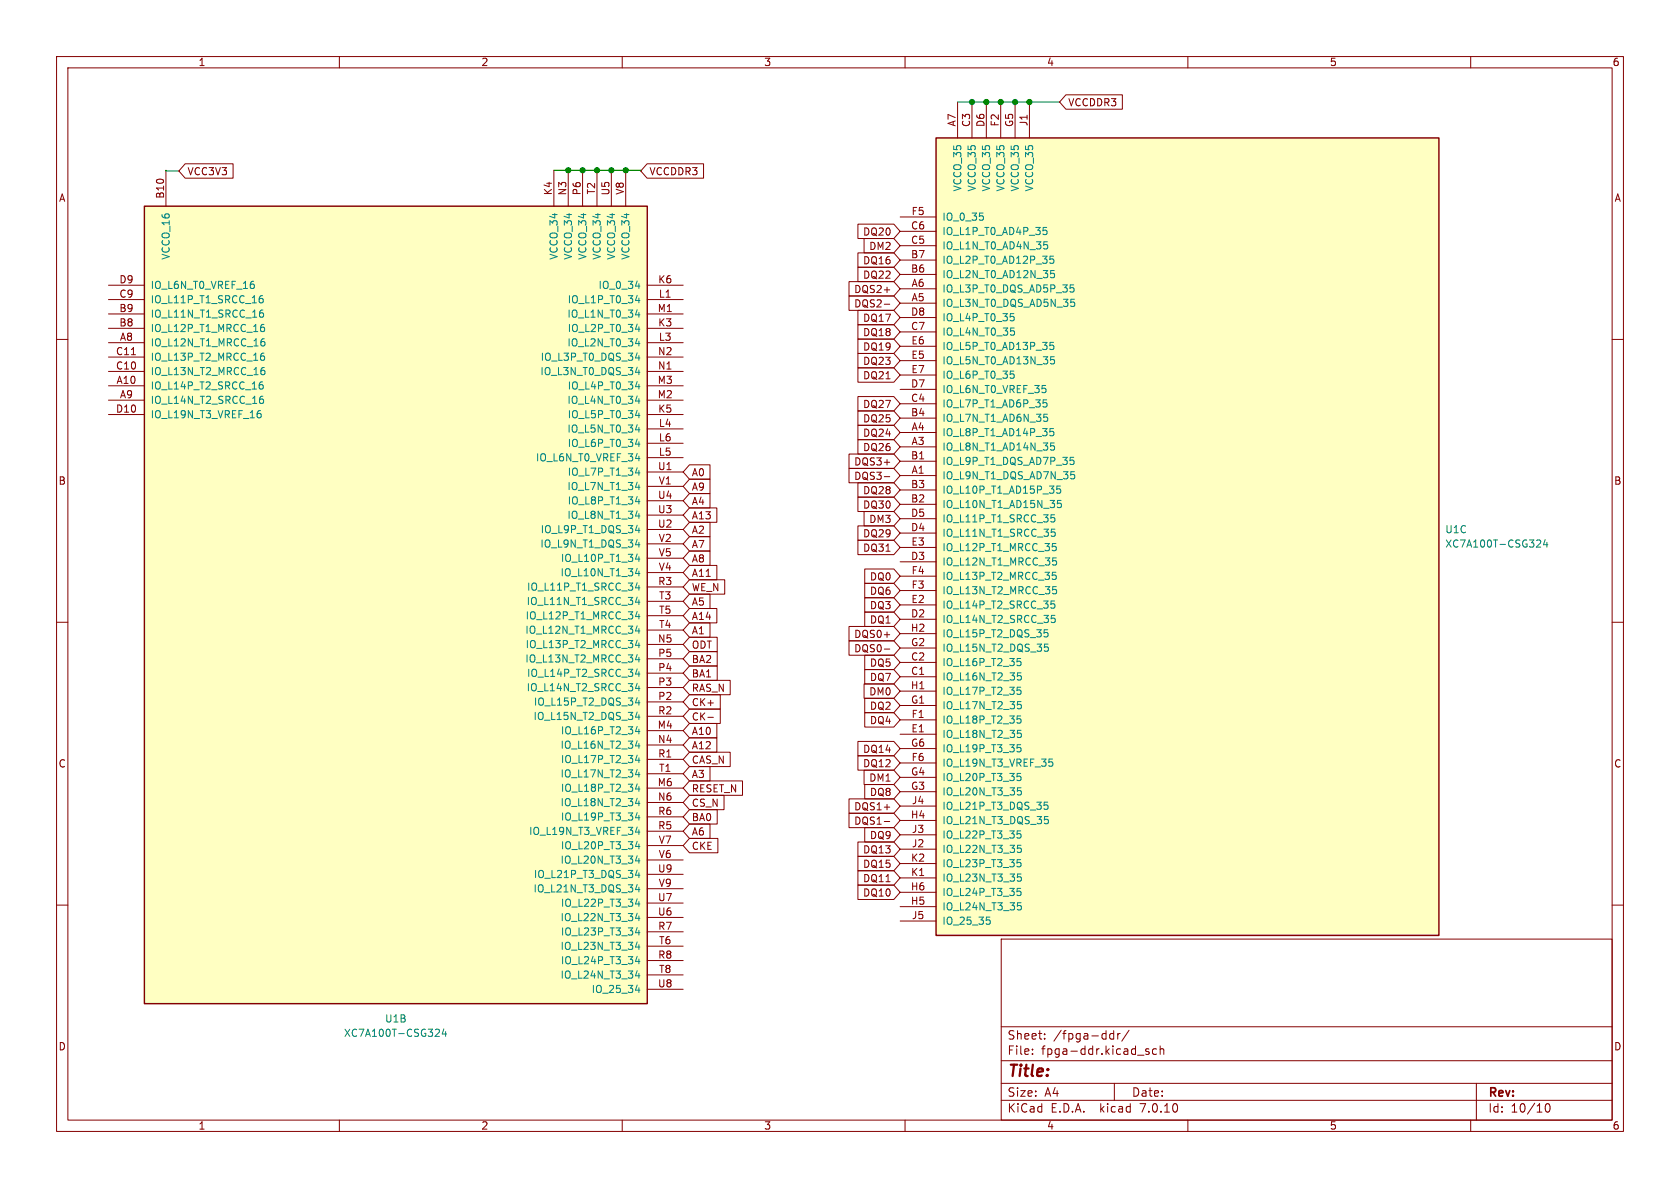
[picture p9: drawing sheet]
<svg xmlns="http://www.w3.org/2000/svg" width="297mm" height="210mm" viewBox="0 0 297 210" stroke-linecap="round" stroke-linejoin="round" font-family="sans-serif">
<g fill="none" stroke="#840000" stroke-width=".18">
<path d="M10 10h277v190h-277zM12 12h273v186h-273zM60 10v2M110 10v2M160 10v2M169.3 18v6.4M171.8 18v6.4M174.4 18v6.4M176.9 18v6.4M179.5 18v6.4M182 18v6.4M188.4 16.8h10v2.5h-10l-1.1-1.3z"/>
<path d="M210 10v2M260 10v2M29.3 30.1v6.3M32.7 29h8.5v2.5h-8.5l-1.1-1.3zM97.9 30.1v6.3M100.5 30.1v6.3M103 30.1v6.3M105.5 30.1v6.3M108.1 30.1v6.3M110.6 30.1v6.3M114.4 29h10v2.5h-10l-1.1-1.3zM151.7 39.6h6.3l1.1 1.3-1.1 1.3h-6.3z"/>
<path d="M159.1 38.4h6.4M10 60h2M19.2 58h6.3M19.2 55.5h6.3M19.2 53h6.3M19.2 50.4h6.3M114.4 58h6.4M114.4 55.5h6.4M114.4 53h6.4M114.4 50.4h6.4M150.1 49.8h7.9l1.1 1.3-1.1 1.2h-7.9zM150.1 52.3h7.9l1.1 1.3-1.1 1.3h-7.9z"/>
<path d="M151.7 44.7h6.3l1.1 1.3-1.1 1.2h-6.3zM151.7 47.2h6.3l1.1 1.3-1.1 1.3h-6.3zM151.7 57.4h6.3l1.1 1.3-1.1 1.2h-6.3zM151.7 59.9h6.3l1.1 1.3-1.1 1.3h-6.3zM151.7 54.9h6.3l1.1 1.2-1.1 1.3h-6.3zM152.8 42.2h5.2l1.1 1.2-1.1 1.3h-5.2zM156.3 53.8h1M159.1 53.6h6.4M159.1 51.1h6.4M159.1 48.5h6.4M159.1 46h6.4M159.1 43.4h6.4"/>
<path d="M159.1 40.9h6.4M159.1 58.7h6.4M159.1 56.1h6.4M285 60h2M19.2 68.2h6.3M19.2 60.6h6.3M19.2 70.7h6.3M19.2 65.7h6.3M19.2 63.1h6.3M19.2 73.3h6.3M23.2 62.7h.8M114.4 68.2h6.4"/>
<path d="M114.4 60.6h6.4M114.4 70.7h6.4M114.4 65.7h6.4M114.4 63.1h6.4M114.4 73.3h6.4M114.4 75.8h6.4M114.4 78.4h6.4M151.7 77.7h6.3l1.1 1.3-1.1 1.3h-6.3zM151.7 72.6h6.3l1.1 1.3-1.1 1.3h-6.3zM151.7 75.2h6.3l1.1 1.3-1.1 1.2h-6.3zM151.7 70.1h6.3l1.1 1.3-1.1 1.2h-6.3zM151.7 65h6.3l1.1 1.3-1.1 1.3h-6.3z"/>
<path d="M151.7 62.5h6.3l1.1 1.3-1.1 1.2h-6.3zM159.1 79h6.4M159.1 76.5h6.4M159.1 73.9h6.4M159.1 71.4h6.4M159.1 68.8h6.4M159.1 63.8h6.4M159.1 61.2h6.4M159.1 66.3h6.4M114.4 80.9h6.4M114.4 83.4h6.4M114.4 93.6h6.4"/>
<path d="M114.4 91.1h6.4M114.4 88.5h6.4M114.4 86h6.4M114.4 96.1h6.4M114.4 98.7h6.4M121.9 94.9h3.6v2.5h-3.6l-1.1-1.3zM121.9 97.4h3.6v2.5h-3.6l-1.1-1.2zM121.9 99.9h4.8v2.6h-4.8l-1.1-1.3zM121.9 92.3h3.6v2.6h-3.6l-1.1-1.3zM121.9 82.2h3.6v2.5h-3.6l-1.1-1.3zM121.9 84.7h3.6v2.5h-3.6l-1.1-1.2zM121.9 87.2h3.6v2.6h-3.6l-1.1-1.3z"/>
<path d="M121.9 89.8h4.8v2.5h-4.8l-1.1-1.2zM150.1 80.3h7.9l1.1 1.2-1.1 1.3h-7.9zM150.1 82.8h7.9l1.1 1.3-1.1 1.2h-7.9zM151.7 85.3h6.3l1.1 1.3-1.1 1.3h-6.3zM151.7 93h6.3l1.1 1.2-1.1 1.3h-6.3zM151.7 87.9h6.3l1.1 1.3-1.1 1.2h-6.3zM151.7 95.5h6.3l1.1 1.3-1.1 1.2h-6.3zM152.8 90.4h5.2l1.1 1.3-1.1 1.3h-5.2zM156.3 84.3h1M159.1 84.1h6.4M159.1 81.5h6.4M159.1 89.2h6.4"/>
<path d="M159.1 86.6h6.4M159.1 99.3h6.4M159.1 94.2h6.4M159.1 91.7h6.4M159.1 96.8h6.4M10 110h2M114.4 113.9h6.4M114.4 119h6.4M114.4 116.5h6.4M114.4 103.8h6.4M114.4 106.3h6.4M114.4 111.4h6.4"/>
<path d="M114.4 108.8h6.4M114.4 101.2h6.4M121.9 102.5h6.2v2.5h-6.2l-1.1-1.2zM121.9 117.7h4.9v2.6h-4.9l-1.1-1.3zM121.9 110.1h3.6v2.5h-3.6l-1.1-1.2zM121.9 115.2h4.9v2.5h-4.9l-1.1-1.2zM121.9 107.6h4.8v2.5h-4.8l-1.1-1.3zM121.9 112.6h4.9v2.6h-4.9l-1.1-1.3zM121.9 105h3.6v2.6h-3.6l-1.1-1.3zM150.1 113.3h7.9l1.1 1.3-1.1 1.2h-7.9zM150.1 110.7h7.9l1.1 1.3-1.1 1.3h-7.9zM152.9 105.7h5.1l1.1 1.2-1.1 1.3h-5.1z"/>
<path d="M152.9 100.6h5.1l1.1 1.3-1.1 1.2h-5.1zM152.9 103.1h5.1l1.1 1.3-1.1 1.3h-5.1zM152.9 115.8h5.1l1.1 1.3-1.1 1.3h-5.1zM152.9 118.4h5.1l1.1 1.2-1.1 1.3h-5.1zM152.9 108.2h5.1l1.1 1.3-1.1 1.2h-5.1zM156.3 114.7h1M159.1 119.6h6.4M159.1 117.1h6.4M159.1 109.5h6.4M159.1 106.9h6.4M159.1 104.4h6.4M159.1 101.9h6.4"/>
<path d="M159.1 114.6h6.4M159.1 112h6.4M285 110h2M114.4 129.2h6.4M114.4 139.3h6.4M114.4 131.7h6.4M114.4 124.1h6.4M114.4 121.5h6.4M114.4 134.2h6.4M114.4 126.6h6.4M114.4 136.8h6.4M121.9 122.8h5.4v2.5h-5.4l-1.1-1.2z"/>
<path d="M121.9 120.3h7.2v2.5h-7.2l-1.1-1.3zM121.9 127.9h4.8v2.5h-4.8l-1.1-1.2zM121.9 125.3h5.4v2.6h-5.4l-1.1-1.3zM121.9 133h7.2v2.5h-7.2l-1.1-1.3zM121.9 138h9.4v2.6h-9.4l-1.1-1.3zM121.9 130.4h4.8v2.6h-4.8l-1.1-1.3zM121.9 135.5h3.6v2.5h-3.6l-1.1-1.2zM125.1 126.8h1M151.7 133.6h6.3l1.1 1.3-1.1 1.2h-6.3zM151.7 131.1h6.3l1.1 1.2-1.1 1.3h-6.3zM152.8 120.9h5.2l1.1 1.3-1.1 1.2h-5.2zM152.8 136.1h5.2l1.1 1.3-1.1 1.3h-5.2z"/>
<path d="M152.9 126h5.1l1.1 1.3-1.1 1.2h-5.1zM152.9 123.4h5.1l1.1 1.3-1.1 1.3h-5.1zM152.9 138.7h5.1l1.1 1.3-1.1 1.2h-5.1zM159.1 129.8h6.4M159.1 127.3h6.4M159.1 134.9h6.4M159.1 124.7h6.4M159.1 140h6.4M159.1 137.4h6.4M159.1 132.3h6.4M159.1 122.2h6.4M10 160h2"/>
<path d="M114.4 141.9h6.4M114.4 146.9h6.4M114.4 144.4h6.4M114.4 159.6h6.4M114.4 154.6h6.4M114.4 152h6.4M114.4 149.5h6.4M114.4 157.1h6.4M121.9 140.6h6.1v2.5h-6.1l-1.1-1.2zM121.9 143.1h4.9v2.6h-4.9l-1.1-1.3zM121.9 145.7h3.6v2.5h-3.6l-1.1-1.3zM121.9 148.2h5v2.5h-5l-1.1-1.2z"/>
<path d="M150.1 141.2h7.9l1.1 1.3-1.1 1.3h-7.9zM150.1 143.8h7.9l1.1 1.2-1.1 1.3h-7.9zM151.7 148.8h6.3l1.1 1.3-1.1 1.3h-6.3zM151.7 153.9h6.3l1.1 1.3-1.1 1.3h-6.3zM151.7 151.4h6.3l1.1 1.3-1.1 1.2h-6.3zM151.7 156.5h6.3l1.1 1.2-1.1 1.3h-6.3zM152.9 146.3h5.1l1.1 1.3-1.1 1.2h-5.1zM156.3 145.2h1M159.1 145h6.4M159.1 157.7h6.4M159.1 150.1h6.4M159.1 147.6h6.4"/>
<path d="M159.1 142.5h6.4M159.1 155.2h6.4M159.1 152.7h6.4M285 160h2M114.4 164.7h6.4M114.4 169.8h6.4M114.4 167.3h6.4M114.4 172.3h6.4M114.4 162.2h6.4M114.4 174.9h6.4M159.1 160.3h6.4M159.1 162.8h6.4"/>
<path d="M177 166h108v32h-108zM60 198v2M110 198v2M160 198v2M177 194.5h108M177 191.5h108M177 187.5h108M177 181.5h108M182.5 186.3v.1M182.5 185.5v.1M184.7 183.6v.1M184.7 182.8v.1"/>
<path d="M196.9 182.2v1.5M196.9 182.8l-.4-.1-.3 .3v.4l.1 .2h.6M197 191.5v3M197.6 182.7v1M198 182.7l-.3 .1-.1 .2M199.6 182.1l-1.3 2M203.1 185.5l-.4-.1-.2 .2 .1 .2 .5 .2v.3h-.6M204.5 185.5l-.5-.1-.3 .3v.4l.2 .2h.6M205.1 185.5l.2-.1 .4 .1v.9M205.1 184.9v1.5M210 198v2M260 198v2"/>
<path d="M261 191.5v6.5M273.4 195.2l.1-.1a.81 .81 0 0 1 .6 .6 .81 .81 0 0 1-.3 .8l-.1 .1a.81 .81 0 0 1-.6-.6 .81 .81 0 0 1 .3-.8z"/>
</g>
<g fill="#ffffc2" stroke="#ffffc2" stroke-width=".18">
<path d="M25.5 36.4h88.9v141h-88.9z"/>
<path d="M165.5 24.4h88.9v141h-88.9z"/>
</g>
<path d="M25.5 36.4h88.9v141h-88.9zM165.5 24.4h88.9v141h-88.9z" fill="none" stroke="#840000" stroke-width=".25"/>
<g fill="none" stroke="#008484" stroke-width=".18">
<path d="M173.8 38.3v.5M44.8 50.3l.2 .2-.2 .4M46.1 52.8h.3l.1 .2v.4l-.4 .1M46.1 55.3l.4 .1 .1 .1-.1 .5-.4 .1M46.3 57.8l.4 .1 .1 .2-.1 .4-.4 .1M46.4 52.3h-.3M46.5 54.8l-.4 .1M46.7 57.3l-.4 .1M46.7 59.9h-.3M112.3 58.2h.8M112.3 50.6h.8M112.3 53.1h.8"/>
<path d="M112.3 55.7h.8M112.9 52.7v.8M112.9 55.2v.9M112.9 57.8v.8M178.6 55.4h.6M178.7 58h.6M178.8 55.9h.3l.2 .3-.1 .5h-.4M179.1 58.5l.3 .2v.3l-.3 .3M184.4 40.2h.6M184.6 40.7h.3l.2 .2-.1 .5-.4 .1M184.6 42.7h.6M184.7 43.2h.3l.2 .3-.1 .5h-.4"/>
<path d="M185.8 48.4l.4-.1 .2 .2-.1 .5h-.5M185.8 47.8h.6M186.3 45.3h-.7v.6l.2-.1h.4l.1 .2v.4l-.2 .2-.5-.2M189.2 50.4h.6M189.3 52.9h.6M189.3 50.8h.3l.3 .3-.1 .5h-.5M189.5 53.4h.3l.2 .2-.1 .5-.4 .1M45.7 73.1h.4l.1 .2-.1 .4-.4 .2M45.8 72.6h.3M46.1 68l.3 .1 .1 .1v.5l-.4 .1M46.1 70.5l.4 .1 .1 .2-.1 .4-.4 .1M46.3 62.9l.4 .1 .1 .2-.1 .4-.4 .1"/>
<path d="M46.4 60.4h.3l.1 .2v.4l-.4 .2M46.4 65.5h.3l.1 .2v.4l-.4 .1M46.4 67.5l-.3 .1M46.5 70l-.4 .1M46.7 62.4l-.4 .1M46.7 65h-.3M112.3 73.4h.8M112.3 60.7h.8M112.3 76h.8M112.3 78.5h.8M112.3 70.9h.8M112.3 68.4h.8"/>
<path d="M112.3 65.8h.8M112.3 63.3h.8M112.9 60.3v.9M112.9 62.9v.8M112.9 65.4v.8M112.9 67.9v.9M112.9 70.5v.8M112.9 73v.9M112.9 75.6v.8M112.9 78.1v.8M178.6 65.6h.6M178.8 66.1h.3l.2 .2-.1 .5-.4 .1"/>
<path d="M184.3 68.1h.6M184.4 70.7h.6M184.6 73.2h.6M184.6 71.2h.3l.2 .2-.1 .5-.4 .1M184.7 73.7h.3l.2 .2-.1 .5-.4 .1M184.8 68.7l.1 .2-.1 .5M185.8 78.3h.6M185.8 78.8h.4l.2 .2-.1 .5h-.5M185.8 63.6l.4-.1 .2 .3-.1 .5h-.5M185.8 63.1h.6M186.3 75.8h-.7v.6l.2-.2 .4 .1 .1 .2v.4l-.2 .1-.5-.1M186.3 60.5h-.7v.6l.2-.1 .4 .1 .1 .1v.5l-.2 .1-.5-.1"/>
<path d="M112.3 81.1h.8M112.3 83.6h.8M112.3 93.8h.8M112.3 91.2h.8M112.3 88.7h.8M112.3 86.1h.8M112.3 96.3h.8M112.6 97.9l-.3 .9h.8M112.9 83.2v.8M112.9 85.7v.9M112.9 88.3v.8M112.9 90.8v.8"/>
<path d="M112.9 93.3v.9M112.9 95.9v.8M112.9 98.4v.9M185.8 91h.6M185.9 93.5h.6M185.9 91.5h.4l.2 .2-.1 .5-.5 .1M186 94h.3l.3 .3-.2 .5h-.4M186.1 96.1h.6M186.1 98.6h.6M186.2 96.6h.3l.2 .2-.1 .5-.4 .1M186.3 99.1h.3l.2 .2-.1 .5-.4 .1M187.5 85.9h-.6l-.1 .6 .2-.1 .4 .1 .1 .1v.5l-.2 .1-.5-.1"/>
<path d="M187.6 88.5h-.6l-.1 .6 .2-.2 .4 .1 .1 .2v.4l-.2 .1-.5-.1M189.2 80.8h.6M189.3 83.4h.6M189.3 81.3h.3l.3 .3-.1 .5h-.5M189.5 83.9h.3l.2 .2-.1 .5-.4 .1M271.8 95.4l.5 .1 .1 .3-.8 .9h.8M273.2 95.4l-.3 .9h.8M273.5 95.9v.8M112.3 114.1h.8M112.3 116.6h.8M112.3 111.5h.8M112.3 109h.8"/>
<path d="M112.6 118.2l-.3 1h.8M112.6 103l-.3 .9h.8M112.6 105.5l-.3 1h.8M112.6 100.5l-.3 .9h.8M112.9 101v.8M112.9 103.5v.8M112.9 106v.9M112.9 108.6v.8M112.9 111.1v.9M112.9 113.7v.8M112.9 116.2v.8M112.9 118.7v.9"/>
<path d="M179.8 116.4h.6M179.9 118.9h.6M180 116.9h.3l.2 .2-.1 .5-.4 .1M180 119.4h.3l.3 .3-.2 .5h-.4M184.6 111.3h.6M184.7 113.9h.6M184.7 111.8h.3l.3 .2-.1 .5-.5 .1M184.8 114.3h.3l.2 .3-.1 .5h-.4M185.8 106.2h.6M185.9 108.8h.6M185.9 106.7h.4l.2 .3-.1 .5h-.5M186 109.3h.3l.3 .2-.2 .5-.4 .1"/>
<path d="M186.1 101.2h.6M186.1 103.7h.6M186.2 101.6h.3l.2 .3-.1 .5h-.4M186.3 104.2h.3l.2 .2-.1 .5-.4 .1M112.3 126.8h.8M112.6 128.4l-.3 .9h.8M112.6 138.6l-.3 .9h.8M112.6 130.9l-.3 1h.8M112.6 123.3l-.3 .9h.8M112.6 120.8l-.3 .9h.8M112.6 133.5l-.3 .9h.8M112.6 136l-.3 .9h.8"/>
<path d="M112.9 121.3v.8M112.9 123.8v.9M112.9 126.4v.8M112.9 128.9v.8M112.9 131.4v.9M112.9 134v.8M112.9 136.5v.9M112.9 139.1v.8M179.8 126.6h.6M179.8 136.7h.6M179.8 131.6h.6M179.8 121.5h.6"/>
<path d="M179.9 129.1h.6M179.9 124h.6M179.9 139.3h.6M180 122h.3l.2 .2-.1 .5-.4 .1M180 127h.3l.2 .3-.1 .5h-.4M180 132.1h.3l.2 .3-.1 .5h-.4M180 137.2h.3l.2 .2-.1 .5-.4 .1M180 124.5h.3l.3 .2-.2 .5-.4 .1M180 129.6h.3l.3 .2-.2 .5-.4 .1M180 139.7h.3l.3 .3-.2 .5h-.4M185.5 134.2h.6M185.6 134.7h.3l.2 .2v.4l-.5 .2"/>
<path d="M112.3 147.1h.8M112.3 157.3h.8M112.6 141.1l-.3 .9h.8M112.6 143.6l-.3 1h.8M112.6 158.9l-.3 .9h.8M112.6 153.8l-.3 .9h.8M112.6 151.3l-.3 .9h.8M112.6 148.7l-.3 .9h.8M112.9 141.6v.8M112.9 144.1v.9M112.9 146.7v.8M112.9 149.2v.9"/>
<path d="M112.9 151.8v.8M112.9 154.3v.8M112.9 156.8v.9M112.9 159.4v.8M179.8 157h.6M179.8 146.9h.6M179.8 152h.6M179.9 159.6h.6M179.9 149.4h.6M179.9 154.5h.6M180 147.4h.3l.2 .2-.1 .5-.4 .1M180 152.4h.3l.2 .3-.1 .5h-.4"/>
<path d="M180 157.5h.3l.2 .3-.1 .5h-.4M180 149.9h.3l.3 .2-.2 .5-.4 .1M180 155h.3l.3 .2-.2 .5-.4 .1M184.6 141.8h.6M184.7 144.3h.6M184.7 142.3h.3l.3 .2-.1 .5-.5 .1M184.8 144.8h.3l.2 .3-.1 .5h-.4M112.3 175h.8M112.6 164l-.3 .9h.8M112.6 169l-.3 1h.8M112.6 166.5l-.3 .9h.8M112.6 171.6l-.3 .9h.8"/>
<path d="M112.6 161.4l-.3 .9h.8M112.9 161.9v.9M112.9 164.5v.8M112.9 167v.8M112.9 169.5v.9M112.9 172.1v.8M112.9 174.6v.9M174.4 162.1h.6M174.5 162.6h.3l.3 .2-.2 .5-.4 .1M180 160.1h.3l.3 .2-.2 .5-.4 .1M77.1 181.9l.5 .1 .1 .3-.8 .9h.8M78.5 181.9l-.3 .9h.8"/>
<path d="M78.8 182.4v.8"/>
</g>
<path d="M169.3 18h18M29.3 30.1v.1h2.3M97.9 30.1h15.4v.1" fill="none" stroke="#008400" stroke-width=".18"/>
<g fill="#008400" stroke="#008400" stroke-width=".18">
<circle cx="100.5" cy="30.1" r=".46"/>
<circle cx="105.5" cy="30.1" r=".46"/>
<circle cx="103" cy="30.1" r=".46"/>
<circle cx="171.8" cy="18" r=".46"/>
<circle cx="174.4" cy="18" r=".46"/>
<circle cx="108.1" cy="30.1" r=".46"/>
<circle cx="110.6" cy="30.1" r=".46"/>
<circle cx="179.5" cy="18" r=".46"/>
<circle cx="182" cy="18" r=".46"/>
<circle cx="176.9" cy="18" r=".46"/>
</g>
<text font-size="2.8" fill="#840000" x="178" y="190.9">Title:</text>
<g font-size="2.1" fill="#840000">
<text x="178" y="184">Sheet:</text>
<text x="186.2" y="184">/fpga-ddr/</text>
<text x="178" y="186.7">File:</text>
<text x="184.1" y="186.7">fpga-ddr.kicad_sch</text>
<text x="178" y="196.9">KiCad</text>
<text x="178" y="194.1">Size:</text>
<text x="184.7" y="194.1">A4</text>
<text x="185.7" y="196.9">E.D.A.</text>
<text x="194.6" y="196.9">kicad</text>
<text x="200" y="194.1">Date:</text>
<text x="201.8" y="196.9">7.0.10</text>
<text x="263" y="194.3">Rev:</text>
<text x="263" y="196.9">Id:</text>
<text x="267.1" y="196.9">10/10</text>
</g>
<g font-size="1.8" fill="#840000">
<text x="35" y="11.9">1</text>
<text x="85" y="11.9">2</text>
<text x="135" y="11.9">3</text>
<text x="185" y="11.9">4</text>
<text x="235" y="11.9">5</text>
<text x="285" y="11.9">6</text>
<text x="169" y="22.5" transform="rotate(-90 169 22.5)">A7</text>
<text x="171.6" y="22.6" transform="rotate(-90 171.6 22.6)">C3</text>
<text x="174.1" y="22.6" transform="rotate(-90 174.1 22.6)">D6</text>
<text x="176.7" y="22.5" transform="rotate(-90 176.7 22.5)">F2</text>
<text x="179.2" y="22.6" transform="rotate(-90 179.2 22.6)">G5</text>
<text x="181.7" y="22.4" transform="rotate(-90 181.7 22.4)">J1</text>
<text x="188.8" y="19">VCCDDR3</text>
<text x="10.3" y="35.9">A</text>
<text x="29.1" y="35.2" transform="rotate(-90 29.1 35.2)">B10</text>
<text x="33.1" y="31.2">VCC3V3</text>
<text x="97.7" y="34.6" transform="rotate(-90 97.7 34.6)">K4</text>
<text x="100.2" y="34.6" transform="rotate(-90 100.2 34.6)">N3</text>
<text x="102.7" y="34.6" transform="rotate(-90 102.7 34.6)">P6</text>
<text x="105.3" y="34.5" transform="rotate(-90 105.3 34.5)">T2</text>
<text x="107.8" y="34.6" transform="rotate(-90 107.8 34.6)">U5</text>
<text x="110.4" y="34.5" transform="rotate(-90 110.4 34.5)">V8</text>
<text x="114.7" y="31.2">VCCDDR3</text>
<text x="285.3" y="35.9">A</text>
<text x="152.5" y="41.8">DQ20</text>
<text x="161" y="40.6">C6</text>
<text x="161.1" y="38.1">F5</text>
<text x="152.5" y="46.9">DQ16</text>
<text x="153.6" y="44.4">DM2</text>
<text x="161" y="45.7">B7</text>
<text x="161" y="43.2">C5</text>
<text x="21" y="52.7">C9</text>
<text x="21" y="50.2">D9</text>
<text x="116.3" y="50.2">K6</text>
<text x="116.4" y="52.7">L1</text>
<text x="150.9" y="52">DQS2+</text>
<text x="152.5" y="49.5">DQ22</text>
<text x="161" y="48.3">B6</text>
<text x="161.1" y="53.3">A5</text>
<text x="161.1" y="50.8">A6</text>
<text x="21" y="57.8">B8</text>
<text x="21" y="55.2">B9</text>
<text x="116.2" y="55.2">M1</text>
<text x="116.3" y="57.8">K3</text>
<text x="150.9" y="54.5">DQS2-</text>
<text x="152.5" y="59.6">DQ18</text>
<text x="152.5" y="57.1">DQ17</text>
<text x="161" y="58.4">C7</text>
<text x="161" y="55.9">D8</text>
<text x="20.4" y="65.4">C10</text>
<text x="20.4" y="62.9">C11</text>
<text x="21.1" y="60.3">A8</text>
<text x="116.2" y="65.4">N1</text>
<text x="116.2" y="62.9">N2</text>
<text x="116.4" y="60.3">L3</text>
<text x="152.5" y="62.2">DQ19</text>
<text x="152.5" y="64.7">DQ23</text>
<text x="161" y="63.5">E5</text>
<text x="161" y="61">E6</text>
<text x="20.5" y="67.9">A10</text>
<text x="21.1" y="70.5">A9</text>
<text x="116.2" y="70.5">M2</text>
<text x="116.2" y="67.9">M3</text>
<text x="152.5" y="67.2">DQ21</text>
<text x="161" y="71.1">C4</text>
<text x="161" y="68.6">D7</text>
<text x="161" y="66">E7</text>
<text x="20.4" y="73">D10</text>
<text x="116.3" y="73">K5</text>
<text x="116.4" y="75.6">L4</text>
<text x="152.5" y="74.9">DQ25</text>
<text x="152.5" y="77.4">DQ24</text>
<text x="152.5" y="72.3">DQ27</text>
<text x="161" y="73.7">B4</text>
<text x="161.1" y="76.2">A4</text>
<text x="116.2" y="83.2">U1</text>
<text x="116.4" y="80.6">L5</text>
<text x="116.4" y="78.1">L6</text>
<text x="150.9" y="82.5">DQS3+</text>
<text x="152.5" y="79.9">DQ26</text>
<text x="161" y="81.3">B1</text>
<text x="161.1" y="83.8">A1</text>
<text x="161.1" y="78.7">A3</text>
<text x="10.3" y="85.9">B</text>
<text x="116.2" y="88.3">U4</text>
<text x="116.4" y="85.7">V1</text>
<text x="122.2" y="84.4">A0</text>
<text x="122.2" y="86.9">A9</text>
<text x="122.2" y="89.5">A4</text>
<text x="150.9" y="85">DQS3-</text>
<text x="152.5" y="87.6">DQ28</text>
<text x="161" y="88.9">B2</text>
<text x="161" y="86.4">B3</text>
<text x="285.3" y="85.9">B</text>
<text x="116.2" y="93.3">U2</text>
<text x="116.2" y="90.8">U3</text>
<text x="116.4" y="95.9">V2</text>
<text x="122.2" y="94.6">A2</text>
<text x="122.2" y="92">A13</text>
<text x="152.5" y="95.2">DQ29</text>
<text x="152.5" y="90.1">DQ30</text>
<text x="153.6" y="92.6">DM3</text>
<text x="161" y="94">D4</text>
<text x="161" y="91.4">D5</text>
<text x="116.4" y="101">V4</text>
<text x="116.4" y="98.4">V5</text>
<text x="122.2" y="97.1">A7</text>
<text x="122.2" y="99.6">A8</text>
<text x="152.5" y="97.7">DQ31</text>
<text x="161" y="99.1">D3</text>
<text x="161" y="96.5">E3</text>
<text x="161.1" y="101.6">F4</text>
<text x="116.3" y="103.5">R3</text>
<text x="116.4" y="106">T3</text>
<text x="122.2" y="102.2">A11</text>
<text x="122.2" y="104.7">WE_N</text>
<text x="122.2" y="107.3">A5</text>
<text x="153.7" y="107.9">DQ3</text>
<text x="153.7" y="102.8">DQ0</text>
<text x="153.7" y="105.3">DQ6</text>
<text x="161" y="106.7">E2</text>
<text x="161.1" y="104.1">F3</text>
<text x="116.2" y="113.7">N5</text>
<text x="116.4" y="111.1">T4</text>
<text x="116.4" y="108.6">T5</text>
<text x="122.2" y="112.3">A1</text>
<text x="122.2" y="109.8">A14</text>
<text x="150.9" y="113">DQS0+</text>
<text x="153.7" y="110.4">DQ1</text>
<text x="160.9" y="111.8">H2</text>
<text x="161" y="109.2">D2</text>
<text x="116.3" y="118.7">P4</text>
<text x="116.3" y="116.2">P5</text>
<text x="122.2" y="120">BA1</text>
<text x="122.2" y="117.4">BA2</text>
<text x="122.2" y="114.9">ODT</text>
<text x="150.9" y="115.5">DQS0-</text>
<text x="153.7" y="118">DQ5</text>
<text x="161" y="119.4">C1</text>
<text x="161" y="116.8">C2</text>
<text x="161" y="114.3">G2</text>
<text x="116.3" y="123.8">P2</text>
<text x="116.3" y="121.3">P3</text>
<text x="122.2" y="125">CK+</text>
<text x="122.2" y="122.5">RAS_N</text>
<text x="153.6" y="123.1">DM0</text>
<text x="153.7" y="125.7">DQ2</text>
<text x="153.7" y="120.6">DQ7</text>
<text x="160.9" y="121.9">H1</text>
<text x="161" y="124.5">G1</text>
<text x="116.2" y="128.9">M4</text>
<text x="116.2" y="131.4">N4</text>
<text x="116.3" y="126.4">R2</text>
<text x="122.2" y="130.1">A10</text>
<text x="122.2" y="127.6">CK-</text>
<text x="153.7" y="128.2">DQ4</text>
<text x="161" y="129.5">E1</text>
<text x="161.1" y="127">F1</text>
<text x="10.3" y="135.9">C</text>
<text x="116.3" y="134">R1</text>
<text x="116.4" y="136.5">T1</text>
<text x="122.2" y="135.2">CAS_N</text>
<text x="122.2" y="132.7">A12</text>
<text x="122.2" y="137.7">A3</text>
<text x="152.5" y="135.8">DQ12</text>
<text x="152.5" y="133.3">DQ14</text>
<text x="161" y="137.2">G4</text>
<text x="161" y="132.1">G6</text>
<text x="161.1" y="134.6">F6</text>
<text x="285.3" y="135.9">C</text>
<text x="116.2" y="139.1">M6</text>
<text x="116.2" y="141.6">N6</text>
<text x="122.2" y="140.3">RESET_N</text>
<text x="122.2" y="142.8">CS_N</text>
<text x="150.9" y="143.4">DQS1+</text>
<text x="153.6" y="138.4">DM1</text>
<text x="153.7" y="140.9">DQ8</text>
<text x="161" y="139.7">G3</text>
<text x="161.1" y="142.2">J4</text>
<text x="116.3" y="146.7">R5</text>
<text x="116.3" y="144.1">R6</text>
<text x="116.4" y="149.2">V7</text>
<text x="122.2" y="145.4">BA0</text>
<text x="122.2" y="147.9">A6</text>
<text x="150.9" y="146">DQS1-</text>
<text x="153.7" y="148.5">DQ9</text>
<text x="160.9" y="144.8">H4</text>
<text x="161.1" y="149.9">J2</text>
<text x="161.1" y="147.3">J3</text>
<text x="116.2" y="154.3">U9</text>
<text x="116.4" y="151.8">V6</text>
<text x="122.2" y="150.4">CKE</text>
<text x="152.5" y="151.1">DQ13</text>
<text x="152.5" y="153.6">DQ15</text>
<text x="161" y="154.9">K1</text>
<text x="161" y="152.4">K2</text>
<text x="116.2" y="161.9">U6</text>
<text x="116.2" y="159.4">U7</text>
<text x="116.4" y="156.8">V9</text>
<text x="152.5" y="156.1">DQ11</text>
<text x="152.5" y="158.7">DQ10</text>
<text x="160.9" y="160">H5</text>
<text x="160.9" y="157.5">H6</text>
<text x="116.3" y="164.5">R7</text>
<text x="116.4" y="167">T6</text>
<text x="161.1" y="162.6">J5</text>
<text x="116.3" y="169.5">R8</text>
<text x="116.4" y="172.1">T8</text>
<text x="116.2" y="174.6">U8</text>
<text x="10.3" y="185.9">D</text>
<text x="285.3" y="185.9">D</text>
<text x="35" y="199.9">1</text>
<text x="85" y="199.9">2</text>
<text x="135" y="199.9">3</text>
<text x="185" y="199.9">4</text>
<text x="235" y="199.9">5</text>
<text x="285" y="199.9">6</text>
</g>
<g font-size="1.8" fill="#008484">
<text x="170.2" y="33.9" transform="rotate(-90 170.2 33.9)">VCCO_35</text>
<text x="172.7" y="33.9" transform="rotate(-90 172.7 33.9)">VCCO_35</text>
<text x="175.2" y="33.9" transform="rotate(-90 175.2 33.9)">VCCO_35</text>
<text x="177.8" y="33.9" transform="rotate(-90 177.8 33.9)">VCCO_35</text>
<text x="180.3" y="33.9" transform="rotate(-90 180.3 33.9)">VCCO_35</text>
<text x="182.9" y="33.9" transform="rotate(-90 182.9 33.9)">VCCO_35</text>
<text x="166.5" y="41.8">IO_L1P_T0_AD4P_35</text>
<text x="166.5" y="39.2">IO_0_35</text>
<text x="30.2" y="46" transform="rotate(-90 30.2 46)">VCCO_16</text>
<text x="98.8" y="46" transform="rotate(-90 98.8 46)">VCCO_34</text>
<text x="101.3" y="46" transform="rotate(-90 101.3 46)">VCCO_34</text>
<text x="103.9" y="46" transform="rotate(-90 103.9 46)">VCCO_34</text>
<text x="106.4" y="46" transform="rotate(-90 106.4 46)">VCCO_34</text>
<text x="108.9" y="46" transform="rotate(-90 108.9 46)">VCCO_34</text>
<text x="111.5" y="46" transform="rotate(-90 111.5 46)">VCCO_34</text>
<text x="166.5" y="46.8">IO_L2P_T0_AD12P_35</text>
<text x="166.5" y="44.3">IO_L1N_T0_AD4N_35</text>
<text x="26.5" y="53.8">IO_L11P_T1_SRCC_16</text>
<text x="26.5" y="51.3">IO_L6N_T0_VREF_16</text>
<text x="100.3" y="53.8">IO_L1P_T0_34</text>
<text x="105.7" y="51.3">IO_0_34</text>
<text x="166.5" y="51.9">IO_L3P_T0_DQS_AD5P_35</text>
<text x="166.5" y="49.4">IO_L2N_T0_AD12N_35</text>
<text x="26.5" y="58.9">IO_L12P_T1_MRCC_16</text>
<text x="26.5" y="56.4">IO_L11N_T1_SRCC_16</text>
<text x="100.2" y="56.4">IO_L1N_T0_34</text>
<text x="100.3" y="58.9">IO_L2P_T0_34</text>
<text x="166.5" y="54.5">IO_L3N_T0_DQS_AD5N_35</text>
<text x="166.5" y="59.5">IO_L4N_T0_35</text>
<text x="166.5" y="57">IO_L4P_T0_35</text>
<text x="26.5" y="61.4">IO_L12N_T1_MRCC_16</text>
<text x="26.5" y="64">IO_L13P_T2_MRCC_16</text>
<text x="95.5" y="64">IO_L3P_T0_DQS_34</text>
<text x="100.2" y="61.4">IO_L2N_T0_34</text>
<text x="166.5" y="64.6">IO_L5N_T0_AD13N_35</text>
<text x="166.5" y="62.1">IO_L5P_T0_AD13P_35</text>
<text x="26.5" y="69.1">IO_L14P_T2_SRCC_16</text>
<text x="26.5" y="71.6">IO_L14N_T2_SRCC_16</text>
<text x="26.5" y="66.5">IO_L13N_T2_MRCC_16</text>
<text x="95.4" y="66.5">IO_L3N_T0_DQS_34</text>
<text x="100.2" y="71.6">IO_L4N_T0_34</text>
<text x="100.3" y="69.1">IO_L4P_T0_34</text>
<text x="166.5" y="69.7">IO_L6N_T0_VREF_35</text>
<text x="166.5" y="67.2">IO_L6P_T0_35</text>
<text x="26.5" y="74.1">IO_L19N_T3_VREF_16</text>
<text x="100.2" y="76.7">IO_L5N_T0_34</text>
<text x="100.3" y="74.1">IO_L5P_T0_34</text>
<text x="166.5" y="77.3">IO_L8P_T1_AD14P_35</text>
<text x="166.5" y="74.8">IO_L7N_T1_AD6N_35</text>
<text x="166.5" y="72.2">IO_L7P_T1_AD6P_35</text>
<text x="94.6" y="81.8">IO_L6N_T0_VREF_34</text>
<text x="100.3" y="79.2">IO_L6P_T0_34</text>
<text x="166.5" y="79.9">IO_L8N_T1_AD14N_35</text>
<text x="166.5" y="82.4">IO_L9P_T1_DQS_AD7P_35</text>
<text x="100.2" y="86.8">IO_L7N_T1_34</text>
<text x="100.3" y="84.3">IO_L7P_T1_34</text>
<text x="100.3" y="89.4">IO_L8P_T1_34</text>
<text x="166.5" y="84.9">IO_L9N_T1_DQS_AD7N_35</text>
<text x="166.5" y="87.5">IO_L10P_T1_AD15P_35</text>
<text x="95.5" y="94.5">IO_L9P_T1_DQS_34</text>
<text x="100.2" y="91.9">IO_L8N_T1_34</text>
<text x="166.5" y="90">IO_L10N_T1_AD15N_35</text>
<text x="166.5" y="95.1">IO_L11N_T1_SRCC_35</text>
<text x="166.5" y="92.6">IO_L11P_T1_SRCC_35</text>
<text x="255.4" y="94.5">U1C</text>
<text x="95.4" y="97">IO_L9N_T1_DQS_34</text>
<text x="99.1" y="99.5">IO_L10P_T1_34</text>
<text x="166.5" y="100.2">IO_L12N_T1_MRCC_35</text>
<text x="166.5" y="97.6">IO_L12P_T1_MRCC_35</text>
<text x="255.4" y="97">XC7A100T-CSG324</text>
<text x="93" y="107.2">IO_L11N_T1_SRCC_34</text>
<text x="93.1" y="104.6">IO_L11P_T1_SRCC_34</text>
<text x="99" y="102.1">IO_L10N_T1_34</text>
<text x="166.5" y="107.8">IO_L14P_T2_SRCC_35</text>
<text x="166.5" y="105.3">IO_L13N_T2_MRCC_35</text>
<text x="166.5" y="102.7">IO_L13P_T2_MRCC_35</text>
<text x="92.8" y="112.2">IO_L12N_T1_MRCC_34</text>
<text x="92.8" y="109.7">IO_L12P_T1_MRCC_34</text>
<text x="166.5" y="110.3">IO_L14N_T2_SRCC_35</text>
<text x="166.5" y="112.9">IO_L15P_T2_DQS_35</text>
<text x="92.8" y="117.3">IO_L13N_T2_MRCC_34</text>
<text x="92.8" y="114.8">IO_L13P_T2_MRCC_34</text>
<text x="93.1" y="119.9">IO_L14P_T2_SRCC_34</text>
<text x="166.5" y="118">IO_L16P_T2_35</text>
<text x="166.5" y="115.4">IO_L15N_T2_DQS_35</text>
<text x="93" y="122.4">IO_L14N_T2_SRCC_34</text>
<text x="94.3" y="124.9">IO_L15P_T2_DQS_34</text>
<text x="166.5" y="120.5">IO_L16N_T2_35</text>
<text x="166.5" y="125.6">IO_L17N_T2_35</text>
<text x="166.5" y="123">IO_L17P_T2_35</text>
<text x="94.2" y="127.5">IO_L15N_T2_DQS_34</text>
<text x="99.1" y="130">IO_L16P_T2_34</text>
<text x="166.5" y="130.7">IO_L18N_T2_35</text>
<text x="166.5" y="128.1">IO_L18P_T2_35</text>
<text x="99" y="132.6">IO_L16N_T2_34</text>
<text x="99" y="137.6">IO_L17N_T2_34</text>
<text x="99.1" y="135.1">IO_L17P_T2_34</text>
<text x="166.5" y="135.7">IO_L19N_T3_VREF_35</text>
<text x="166.5" y="133.2">IO_L19P_T3_35</text>
<text x="99" y="142.7">IO_L18N_T2_34</text>
<text x="99.1" y="140.2">IO_L18P_T2_34</text>
<text x="166.5" y="140.8">IO_L20N_T3_35</text>
<text x="166.5" y="138.3">IO_L20P_T3_35</text>
<text x="166.5" y="143.4">IO_L21P_T3_DQS_35</text>
<text x="93.4" y="147.8">IO_L19N_T3_VREF_34</text>
<text x="99.1" y="145.3">IO_L19P_T3_34</text>
<text x="166.5" y="145.9">IO_L21N_T3_DQS_35</text>
<text x="166.5" y="148.4">IO_L22P_T3_35</text>
<text x="94.3" y="155.4">IO_L21P_T3_DQS_34</text>
<text x="99" y="152.9">IO_L20N_T3_34</text>
<text x="99.1" y="150.3">IO_L20P_T3_34</text>
<text x="166.5" y="151">IO_L22N_T3_35</text>
<text x="166.5" y="153.5">IO_L23P_T3_35</text>
<text x="94.2" y="158">IO_L21N_T3_DQS_34</text>
<text x="99.1" y="160.5">IO_L22P_T3_34</text>
<text x="166.5" y="161.1">IO_L24N_T3_35</text>
<text x="166.5" y="158.6">IO_L24P_T3_35</text>
<text x="166.5" y="156.1">IO_L23N_T3_35</text>
<text x="99" y="163">IO_L22N_T3_34</text>
<text x="99.1" y="165.6">IO_L23P_T3_34</text>
<text x="166.5" y="163.7">IO_25_35</text>
<text x="99" y="168.1">IO_L23N_T3_34</text>
<text x="99" y="173.2">IO_L24N_T3_34</text>
<text x="99.1" y="170.7">IO_L24P_T3_34</text>
<text x="104.5" y="175.7">IO_25_34</text>
<text x="60.7" y="183.5">XC7A100T-CSG324</text>
<text x="68" y="180.9">U1B</text>
</g>
</svg>
